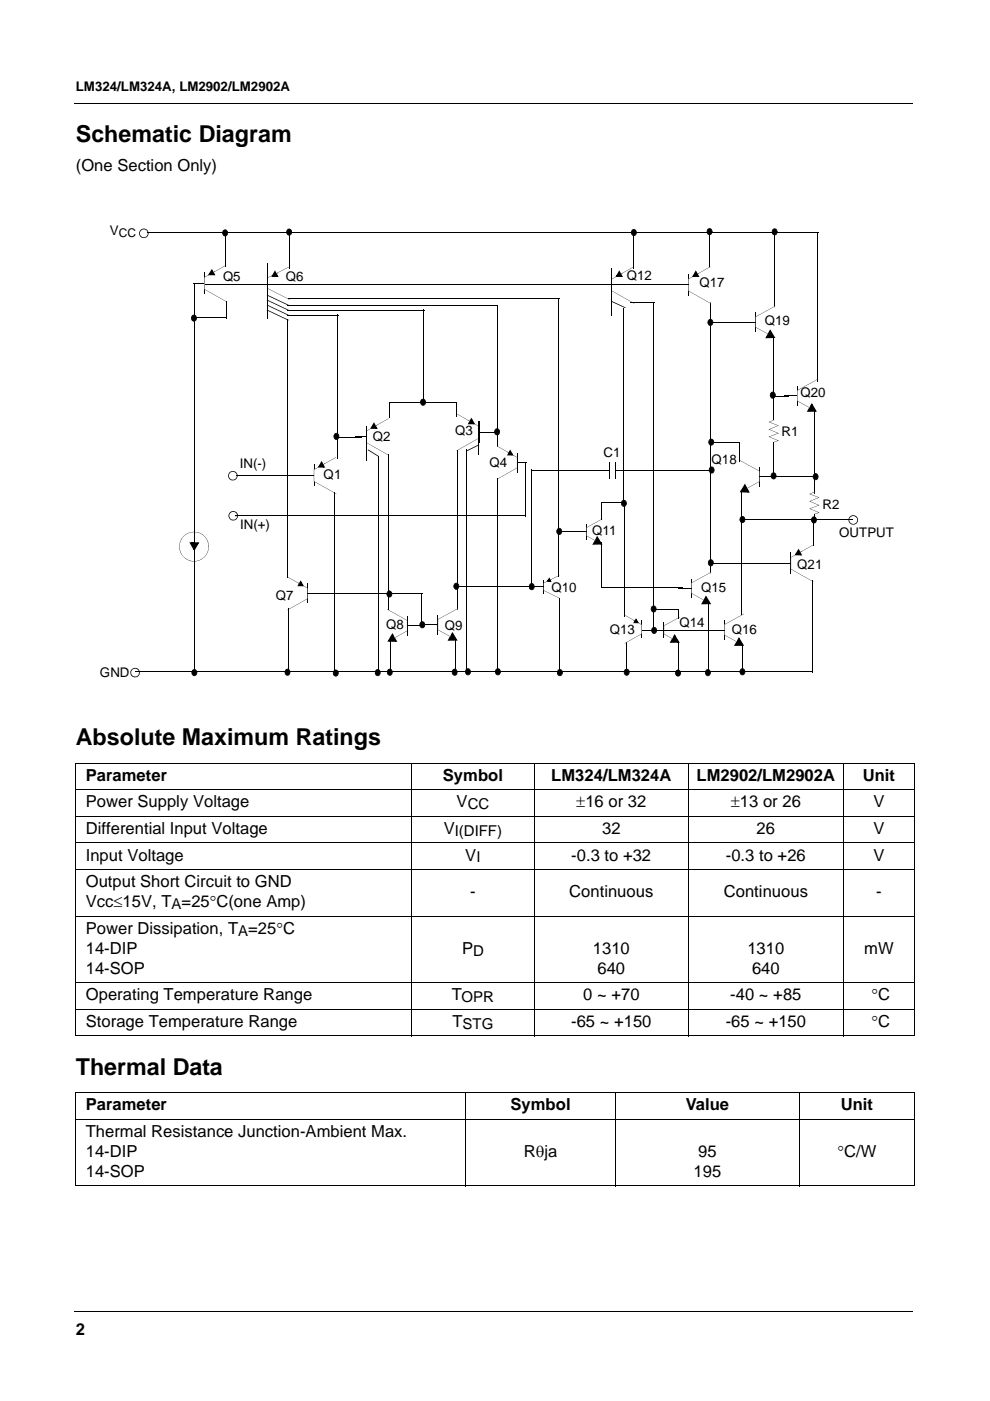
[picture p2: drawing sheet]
<svg xmlns="http://www.w3.org/2000/svg" width="210mm" height="297mm" viewBox="0 0 210 297" stroke-linecap="round" stroke-linejoin="round" font-family="sans-serif">
<path d="M193.5 21.8l.1 .1zM193.5 278l.1 .1z" fill="#000"/>
<path d="M15.6 21.8h177.9M15.6 278h177.9" fill="none" stroke="#000" stroke-width=".21"/>
<path d="M3.4 55.4h8.8v177.8h-8.8z" fill="#fff"/>
<g fill="none" stroke="#000" stroke-width=".21">
<path d="M129.7 58.1v4.6M16 161.8h178.1M16 167.4h178.1M16 173.1h178.1M16 178.7h178.1M16.1 161.9v57.7M87.4 161.7v58M113.3 161.7v58M146.1 161.7v58M178.8 161.7v58M194.1 161.9v57.7M16 184.4h178.1"/>
<path d="M16 194.2h178.1M16 208.4h178.1M16 214h178.1M16 219.6h178.1M16 231.6h178.1M16 237.3h178.1M16.1 231.7v19.6M98.8 231.5v20M130.6 231.5v20M169.5 231.5v20M194 231.7v19.6M16 251.4h178.1"/>
</g>
<path d="M129.7 59.2l4.7-2.6 .1 7.7-4.8-2.7z" fill="#fff"/>
<path d="M131.2 57.8l.3-.2 .2 .4-.3 .2zM131.3 57.3l.2 .5-.5 .8-.3-.2h1.1v.3l-.4-.5 .3-.2 .4 .7h-1.5zM131.8 58l.2-.1zM134.3 49.6l.2 .1zM129.7 59.2l4.7-2.7zM129.8 61.6l4.7 2.8zM157.8 103l.4-.2 .3 .7-.3 .2zM158 102.5l.2 .5-.8 1.3-.3-.2h1.6v.3l-.5-.7 .3-.2 .5 .9h-2.1z" fill="#000"/>
<path d="M129.7 59.2v2.5M134.4 49.7v7.2M127.4 60.4h2.3M161.1 99v4" fill="none" stroke="#000" stroke-width=".21"/>
<path d="M131.4 57.7l.4 .8h-.9zM158 102.9l.7 1.3h-1.5z" fill="#000"/>
<path d="M156.9 97.6l4.2 2.3v2.2l-2.6 1.4z" fill="#fff"/>
<path d="M156.9 97.6l4.2 2.3zM158.5 103.5l2.6-1.4zM163.1 101l.8 .1z" fill="#000"/>
<path d="M161.1 99.9v2.2M161.1 101h2" fill="none" stroke="#000" stroke-width=".21"/>
<circle cx="41.1" cy="115.9" r="3.1" fill="#fff"/>
<path d="M38.9 113.7a3.1 3.1 0 0 1 3.4-.7 3.1 3.1 0 0 1 1.9 2.9v-.6a3.1 3.1 0 0 0-1.3-2 3.1 3.1 0 0 0-2.4-.4l-1.1 .4-.4 .4-.4 .5-.5 1.1a3.2 3.2 0 0 0 .5 2.3 3.3 3.3 0 0 0 2 1.3h-.1a2.97 2.97 0 0 0 2.4-.5l.8-.8 .5-1.1v-.6a3.1 3.1 0 0 1-4.3 2.9 3.1 3.1 0 0 1-1-5.1z" fill="#000"/>
<path d="M163.1 89.5l2 .7-2 .8 2 .8-2 .8 2 .8-1.1 .4v-4.7z" fill-rule="evenodd" fill="#fff"/>
<path d="M163.1 89.5l.9-.4zM164 93.7l.1 .9zM163 91.1l2.1-.9-2 .8 2.1 .9-2.1 .7 2.1 .8-1.1 .4 1-.4-2.1-.8 2.1-.8zM164 88.2l.1 .9zM163 89.5l2.1 .8z" fill="#000"/>
<path d="M31.2 49.3h142.5M66.6 98.5v4.6M125.8 99.7h3.5M129.4 97.9v3.6M130.5 97.9v3.6M130.6 99.7h3.5" fill="none" stroke="#000" stroke-width=".21"/>
<path d="M66.6 99.6l4.6-2.6 .1 7.7-4.7-2.7z" fill="#fff"/>
<path d="M68.1 98.2l.3-.2 .2 .4-.3 .2zM68.6 98.4l.3-.1zM68.2 97.7l.2 .5-.5 .8-.3-.2h1.1v.3l-.4-.5 .3-.2 .4 .7h-1.6zM66.6 99.6l4.6-2.7zM66.6 102l4.7 2.8z" fill="#000"/>
<path d="M66.6 99.6v2.5M64.3 100.8h2.3M65.2 123.7v4.2" fill="none" stroke="#000" stroke-width=".21"/>
<path d="M68.2 98.1l.5 .9-1-.1z" fill="#000"/>
<path d="M61 122.3l4.2 2.4v2.2l-4.2 2.4z" fill="#fff"/>
<path d="M61 122.3l4.3 2.4zM63.4 123.7l.3 .1-.2 .4-.3-.2zM63.8 123.1l.7 1.2h-1.4l.3-.4h.8v.4l-.6-.8 .3-.2-.2 .5-.3-.1zM63.2 123.5l.2 .2zM61 129.3l4.2-2.4z" fill="#000"/>
<path d="M43.3 57.7v4.7M65.2 125.8h2.1M65.2 124.7v2.3" fill="none" stroke="#000" stroke-width=".21"/>
<path d="M63.8 123.4l.4 .7h-.8z" fill="#000"/>
<path d="M43.3 58.8l4.7-2.6v7.8l-4.7-2.7z" fill="#fff"/>
<path d="M44.8 57.4l.3-.1 .2 .4-.3 .2zM45.3 57.7l.3-.1zM44.9 57l.2 .4-.5 .9-.3-.2 1.1-.1v.4l-.4-.5 .3-.2 .4 .7-1.6-.1zM43.3 58.8l4.7-2.6zM43.3 61.3l4.7 2.7z" fill="#000"/>
<path d="M43.3 58.8v2.5M47.9 49.3v7.3M56.7 58.1v4.6M41 60.1h2.3" fill="none" stroke="#000" stroke-width=".21"/>
<path d="M44.9 57.4l.5 .8h-1z" fill="#000"/>
<path d="M56.7 58.9l4.7-2.3v6.9l-4.7-2.4z" fill="#fff"/>
<path d="M58.2 57.8l.3-.2 .2 .4-.3 .2zM58.3 57.3l.2 .5-.5 .8-.3-.2h1.1v.3l-.4-.5 .3-.2 .4 .7h-1.6zM58.7 58l.3-.1zM56.7 58.9l4.7-2.4zM56.7 61.1l4.7 2.5zM126.2 114.6l.3 .1-.4 .7-.3-.2zM126.6 113.6l1.2 1.8-2.2 .1 .3-.4h1.5l.1 .3-1-1.3 .3-.2-.3 .8-.3-.1z" fill="#000"/>
<path d="M56.7 58.9v2.3M61.3 49.6v7.3M150.6 49.6v7.6M164.3 49.6v15.7M173.4 49.3v31.6M43.6 60.3h102M54.4 60.4h2.3M150.7 68.3h8.1M150.8 64.1v57.5M124.4 111.1v3.3" fill="none" stroke="#000" stroke-width=".21"/>
<path d="M58.3 57.7l.5 .8h-1zM126.7 114l.7 1.3h-1.5z" fill="#000"/>
<path d="M124.4 111.8l3.3-1.8-1.6 4.6-1.7-1z" fill="#fff"/>
<path d="M171.6 86.4l.4 .2-.4 .6-.3-.2zM172.2 85.4l1.1 1.9h-2.2l.3-.3 1.5-.1v.4l-.9-1.4 .3-.2-.3 .9-.4-.2zM122.1 112.7l.7 .1zM122.8 112.7l1.6 .1zM124.4 111.8l.1 1.8zM124.4 111.8l3.3-1.8zM124.4 113.6l1.7 1z" fill="#000"/>
<path d="M169.1 81.9v4.1" fill="none" stroke="#000" stroke-width=".21"/>
<path d="M172.2 85.8l.7 1.3h-1.5z" fill="#000"/>
<path d="M169.1 82.8l4.1-2.3-1.6 5.9-2.5-1.4z" fill="#fff"/>
<path d="M162.8 70.8l.4 .1-.4 .7-.3-.2zM163.3 69.8l1.2 1.9h-2.2l.3-.3 1.5-.1v.4l-.9-1.4 .3-.2-.3 .8-.4-.1zM166.2 83.9l.9 .1zM169.1 82.8l4.1-2.3zM169.1 85l2.5 1.4z" fill="#000"/>
<path d="M160.3 66.3v4M167 83.9h2.1M169.1 82.8v2.2" fill="none" stroke="#000" stroke-width=".21"/>
<path d="M163.3 70.2l.8 1.3h-1.5z" fill="#000"/>
<path d="M160.3 67.2l4.1-2.3-1.6 5.9-2.5-1.4z" fill="#fff"/>
<path d="M157.4 68.3h.8zM160.3 67.1l4.1-2.2zM160.2 69.4l2.6 1.4zM164 71.2l.2 .1zM167.3 83.9v.2zM172.7 87.1l.2 .1z" fill="#000"/>
<path d="M158.2 68.3h2.1M160.3 67.1v2.3M164.1 71.3v17.3M164 84h3.3M172.8 87.2v17.5" fill="none" stroke="#000" stroke-width=".21"/>
<path d="M171.7 104.7l2 .8-2 .8 2 .8-2 .7 2 .9-1 .3v-4.7z" fill-rule="evenodd" fill="#fff"/>
<g fill="#000">
<path d="M56.6 62.5v.2zM56.7 62.5l4.5 2.1-.1 .2-4.5-2.1zM56.6 63.5v.2zM56.7 63.6l4.5 2.1-.1 .1-4.5-2.1zM56.6 64.6v.2zM56.7 64.6l4.5 2.1-.1 .2-4.5-2.1zM56.6 65.7v.1zM56.7 65.7l4.5 2.1-.1 .1-4.5-2.1zM61.2 64.6v.2zM61.2 65.7v.1zM61.2 66.7v.2zM61.2 67.8v.2z"/>
<path d="M171.7 104.7l1-.4zM172.6 109l.1 .8zM171.7 106.3l2.1-.8-2.1 .8 2.1 .8-2.1 .7 2.1 .9-1.1 .4 1-.5-2-.8 2-.7zM172.7 103.5v.8zM171.6 104.8l2.1 .7zM83.1 134.7l.3-.2 .4 .7-.4 .1zM83.2 134.2l.2 .5-.8 1.3-.3-.2 1.7-.1v.4l-.6-.8 .4-.1 .5 .9-2.1-.1z"/>
</g>
<path d="M56.7 55.9v11.8M129.7 56.7v10.2M41.2 60.1v82.5M41.3 67.4h6.7M48 63.8v3.7M60.9 64.8h44.5M60.9 65.8h29.2M60.9 66.9h10.9M60.9 67.5v54.9M61.1 63.3h57.6M86.3 130.6v4.1" fill="none" stroke="#000" stroke-width=".21"/>
<path d="M83.2 134.6l.8 1.3h-1.5z" fill="#000"/>
<path d="M82.2 129.2l4.1 2.3v2.3l-2.5 1.4z" fill="#fff"/>
<path d="M83.8 135.1l2.6-1.3zM82.2 129.2l4.1 2.4zM88.3 132.7h.9z" fill="#000"/>
<path d="M71.6 66.7v30.6M89.7 65.7v19.7M101.6 89.3v4.6M86.3 132.7h2.1M86.3 131.5v2.3" fill="none" stroke="#000" stroke-width=".21"/>
<path d="M96.9 87.8l4.7 2.6v2.5l-4.7 2.6z" fill="#fff"/>
<path d="M97 87.8l4.6 2.6zM99.6 89.3l.3 .1-.2 .5-.3-.2zM99.4 89.1l.2 .2zM100 88.6l.8 1.4h-1.6l.3-.4h1v.4l-.7-1 .3-.2-.2 .6-.3-.1zM96.9 95.5l4.7-2.7z" fill="#000"/>
<path d="M77.7 90.3v4.6M101.6 91.6h2.3M101.6 90.4v2.5" fill="none" stroke="#000" stroke-width=".21"/>
<path d="M100 88.9l.5 .9h-1z" fill="#000"/>
<path d="M77.7 91.4l4.7-2.6v7.7l-4.7-2.7z" fill="#fff"/>
<path d="M77.7 93.8l4.7 2.8zM79.2 90l.3-.2 .2 .4-.3 .2zM79.3 89.5l.2 .5-.5 .8-.3-.2h1.1v.3l-.4-.5 .3-.2 .4 .7h-1.6zM79.7 90.2l.3-.1zM77.7 91.4l4.7-2.7z" fill="#000"/>
<path d="M75.4 92.6h2.3M77.7 91.4v2.5M167.8 117.1v4.6" fill="none" stroke="#000" stroke-width=".21"/>
<path d="M79.3 89.9l.5 .8h-1z" fill="#000"/>
<path d="M167.7 118.2l4.7-2.6 .1 7.7-4.8-2.7z" fill="#fff"/>
<path d="M163.9 94.5l.2 .1zM157.3 104l.2 .1zM164 100.8l.1 .2zM169.2 116.8l.3-.2 .3 .5-.4 .1zM169.4 116.3l.1 .5-.5 .8-.3-.2h1.2l-.1 .4-.4-.6 .4-.1 .4 .7-1.6-.1zM169.8 117l.2-.1zM167.7 118.2l4.7-2.7zM149.2 127.2l.3 .2-.3 .6-.3-.2zM149.7 126.3l1.2 1.8h-2.2l.3-.3 1.5-.1v.4l-.9-1.4 .3-.2-.4 .9-.3-.2zM167.8 120.6l4.7 2.8zM172.2 122.9l.2 .1z" fill="#000"/>
<g fill="none" stroke="#000" stroke-width=".21">
<path d="M82.6 85.2h14.4M82.6 85.2v3.3M96.9 85.2v3M150.8 93.8h6.1M156.9 93.7v4.1M164 94.6v6.7M50.1 100.9h15M71 104.4v38.2M157.4 104.1v26.3M164.1 100.9h8.8M165.4 119.4h2.4M167.8 118.2v2.5"/>
<path d="M172.5 109.8v5.9M146.7 122.7v4M172.3 123v19.6"/>
</g>
<path d="M169.4 116.7l.5 .9-1-.1zM149.7 126.6l.8 1.3h-1.5z" fill="#000"/>
<path d="M146.6 123.6l4.2-2.3-1.6 5.9-2.6-1.4z" fill="#fff"/>
<path d="M143.8 124.7l.9 .1zM146.6 123.6l4.2-2.3zM146.6 125.8l2.6 1.4zM156.2 136l.3 .2-.4 .6-.3-.1zM156.7 135.1l1.1 1.8h-2.1l.3-.3h1.5v.3l-.9-1.3 .3-.2-.4 .8-.3-.2z" fill="#000"/>
<path d="M144.6 124.7h2.1M146.7 123.6v2.2M153.6 131.6v4" fill="none" stroke="#000" stroke-width=".21"/>
<path d="M156.7 135.4l.8 1.3-1.5 .1z" fill="#000"/>
<path d="M153.6 132.4l4.2-2.3-1.6 5.9-2.6-1.4z" fill="#fff"/>
<path d="M150.8 133.5l.8 .1zM153.6 132.4l4.2-2.3zM153.6 134.6l2.6 1.5z" fill="#000"/>
<path d="M105.4 64.6v30.1M109.7 96v4.2M150.8 119.4h15.2M157.4 110.2h23.4M150.3 127.6v15M151.6 133.6h2M153.6 132.4v2.2" fill="none" stroke="#000" stroke-width=".21"/>
<path d="M105.5 94.6l4.2 2.4v2.2l-4.3 2.4z" fill="#fff"/>
<path d="M78.1 95.3l-.1 .2zM78.1 95.3l2.1 1.3v.2l-2.2-1.3zM80.2 96.6v.2zM98.8 95.6l.2 .1zM101.5 94.3l.2 .1zM98.9 95.6l2.6-1.3 .1 .1-2.6 1.3zM105.5 94.6l4.2 2.4zM107.9 95.9l.3 .2-.2 .4-.3-.2zM107.7 95.8l.1 .2zM108.2 95.3l.7 1.3h-1.4l.3-.4h.8v.4l-.5-.8 .3-.2-.2 .5-.3-.2zM105.4 101.6l4.3-2.4z" fill="#000"/>
<path d="M77.7 91.2v6.5M80.2 96.7v45.9M82.4 96.4v32.9M97 95.4v33.9M99 95.3v47.3M101.5 89.3v7.1M109.6 98.1h2.2M109.7 97v2.2M115.3 122.9v3" fill="none" stroke="#000" stroke-width=".21"/>
<path d="M108.2 95.7l.4 .7h-.8z" fill="#000"/>
<path d="M115.3 123.6l3.3-1.6 .1 4.9-3.4-1.7z" fill="#fff"/>
<path d="M95.4 134.9l.4 .2-.4 .6-.3-.1zM95.9 134l1.2 1.8h-2.2l.3-.3h1.5v.3l-.9-1.3 .3-.2-.3 .8-.4-.2zM113.7 124.4h1.6zM115.3 125.2l3.4 1.7zM115.3 123.6v1.6zM116.3 122.8l.3-.1 .2 .2-.4 .2zM116.5 122.4l.1 .5-.2 .4-.3-.2 .6-.1v.4l-.3-.3 .4-.2 .2 .5-1.1-.1zM116.8 122.9h.1zM115.3 123.6l3.3-1.6z" fill="#000"/>
<path d="M95.9 134.3l.8 1.3-1.5 .1zM116.5 122.8l.2 .4h-.5z" fill="#000"/>
<path d="M92.9 130.5v4" fill="none" stroke="#000" stroke-width=".21"/>
<path d="M92.9 131.3l4.1-2.3-1.6 5.9-2.5-1.4z" fill="#fff"/>
<path d="M129.7 63.8v.2zM129.7 63.8l2.9 1.4v.1l-2.9-1.3zM132.6 65.2v.1zM50 109.3v.2zM90 132.4l.9 .1zM92.9 131.3l4.1-2.3zM92.9 133.5l2.5 1.5zM142.6 135.4l.3 .1-.4 .7-.3-.2zM143.1 134.4l1.1 1.9h-2.2l.3-.4h1.5v.4l-.9-1.4 .3-.2-.3 .8-.3-.1z" fill="#000"/>
<g fill="none" stroke="#000" stroke-width=".21">
<path d="M118.5 63.3v58.9M132.3 65.3v41.8M133.8 64.2h5.1M71.4 92.7h5.5M102.3 91.6h3.3M111.4 97.9v11.6M112.7 99.8h14M112.8 99.6v24.8M133.7 99.8h17.4M50 109.4h61.4M90.8 132.5h2.1M92.9 131.3v2.2"/>
<path d="M118.6 126.9v15.7M140.8 132v3.2"/>
</g>
<path d="M143.1 134.8l.7 1.3h-1.5z" fill="#000"/>
<path d="M140.8 132.7l3.3-1.9-1.6 4.6-1.7-1z" fill="#fff"/>
<g fill="#000">
<path d="M29.8 48.8a1 1 0 0 1 1.1-.3 1 1 0 0 1 .6 1h-.2l-.2-.6-.6-.3-.6 .3-.2 .6 .2 .6 .5 .2 .6-.1 .3-.7h.2a1.01 1.01 0 0 1-1.4 .9 1.01 1.01 0 0 1-.3-1.6zM31.3 49.5h.2zM47.4 48.8l.1-.1a.64 .64 0 0 1 .9 .7h-.2l-.3-.6-.4 .1-.2 .4 .1 .4 .3 .3 .3-.1 .2-.5h.2a.65 .65 0 0 1-.8 .7 .65 .65 0 0 1-.5-.9zM48.2 49.4h.2zM60.9 48.7l.1-.1a.6 .6 0 0 1 .7-.1 .6 .6 0 0 1 .2 .7h-.1l-.2-.4-.3-.2-.3 .2-.1 .4 .2 .5 .3 .1 .3-.2 .1-.4h.1a.65 .65 0 0 1-.9 .6 .65 .65 0 0 1-.1-1.1zM61.8 49.2h.1zM134.1 48.7a.66 .66 0 0 1 1 .6h-.2l-.1-.3-.3-.3-.5 .4 .1 .5 .3 .3 .3-.1 .2-.5h.2a.64 .64 0 0 1-.8 .7 .64 .64 0 0 1-.4-1zM134.9 49.3h.2zM150.1 48.6a.61 .61 0 0 1 .7-.2 .61 .61 0 0 1 .3 .7h-.2l-.1-.4-.3-.2-.3 .2-.1 .4 .1 .4 .4 .2 .3-.2v-.4h.2a.62 .62 0 0 1-.3 .7 .62 .62 0 0 1-.7-.2l-.2-.5zM150.9 49.1h.2zM163.9 48.6l.3-.1a.59 .59 0 0 1 .7 .6h-.2l-.1-.4-.3-.1-.4 .3v.3l.1 .4 .4 .1 .3-.2v-.4h.2a.65 .65 0 0 1-.9 .7 .65 .65 0 0 1-.1-1.2zM164.7 49.1h.2z"/>
<path d="M40.8 66.8l.3-.1 .4 .1 .2 .5v.1h-.1l-.2-.4h-.5l-.2 .5 .3 .5h.3l.3-.6h.1a.6 .6 0 0 1-.3 .8 .6 .6 0 0 1-.8-.4 .87 .87 0 0 1 .2-1zM41.6 67.4h.1zM138.5 64.1l.1 .1zM150.2 67.8a.6 .6 0 0 1 .7-.1 .6 .6 0 0 1 .4 .6h-.2l-.2-.4-.3-.1-.4 .6 .2 .4 .3 .1 .3-.2 .1-.4h.2a.65 .65 0 0 1-.9 .6 .65 .65 0 0 1-.2-1.1zM151.1 68.3h.2zM70.9 92l.1-.1a.6 .6 0 0 1 .7 0 .6 .6 0 0 1 .3 .6h-.2l-.1-.3-.2-.3-.4 .1-.2 .4 .1 .5 .3 .2h.2l.3-.6h.2a.65 .65 0 0 1-.9 .7 .65 .65 0 0 1-.3-1.1zM71.8 92.5h.2zM89.3 84.8a.61 .61 0 0 1 .7-.2 .61 .61 0 0 1 .3 .7h-.1l-.2-.5-.4-.1-.3 .3v.3l.1 .4 .3 .2 .4-.3 .1-.3h.1a.66 .66 0 0 1-.9 .6 .66 .66 0 0 1-.1-1.1zM90.2 85.3h.1zM105 91a.61 .61 0 0 1 .7-.1 .61 .61 0 0 1 .3 .6l-.1 .1-.2-.5-.2-.1h-.3l-.2 .4 .1 .5 .3 .2h.2l.3-.6 .1 .1a.67 .67 0 0 1-.9 .5 .67 .67 0 0 1-.1-1.1zM105.9 91.5l.1 .1zM150.5 93.1l.4-.1 .5 .3 .1 .4-.2 .1-.1-.4-.2-.2-.4 .1-.2 .3 .1 .5 .3 .2 .4-.2 .1-.4 .2 .1-.4 .6a.73 .73 0 0 1-.8-.4 .73 .73 0 0 1 .2-.9z"/>
<path d="M151.3 93.7l.2 .1zM150.5 99.1l.1-.1a.6 .6 0 0 1 .7 0 .6 .6 0 0 1 .3 .7h-.2l-.1-.4-.3-.2-.3 .1-.2 .3 .1 .5 .3 .2h.2l.3-.5h.2a.65 .65 0 0 1-.9 .6 .65 .65 0 0 1-.3-1zM151.4 99.7h.2zM163.5 83.3a.61 .61 0 0 1 .7-.2 .61 .61 0 0 1 .3 .7h-.2l-.2-.5-.3-.1-.4 .6 .2 .5 .4 .1 .3-.4v-.2h.2a.66 .66 0 0 1-.9 .6 .66 .66 0 0 1-.1-1.1zM164.3 83.8h.2zM40.5 115h.7v.3h-.7zM41.2 113.1l.1 1.9zM40.2 115l.4 .1 .8 1.3-.4 .1 .8-1.4 .3 .2h-.9v-.3h1.1l-1.1 1.8zM48.7 100.2a1.02 1.02 0 0 1 1.1-.3 1.02 1.02 0 0 1 .6 1h-.2l-.2-.6-.6-.3-.6 .3-.3 .6 .3 .6 .4 .2 .8-.2 .2-.6h.2a1.01 1.01 0 0 1-1.4 .9 1.01 1.01 0 0 1-.3-1.6zM50.2 100.9h.2zM48.7 108.7a1.01 1.01 0 0 1 1.1-.3 1.01 1.01 0 0 1 .7 .9l-.2 .1-.2-.6-.4-.3h-.4l-.5 .4-.2 .5 .3 .6 .6 .2 .4-.1 .4-.8 .2 .1a1.01 1.01 0 0 1-1.4 .9 1.01 1.01 0 0 1-.4-1.6zM50.3 109.3l.2 .1z"/>
<path d="M105.4 101.4l.2 .1zM118.2 112.2a.52 .52 0 0 1 .8-.1l.2 .6h-.1l-.1-.4-.4-.2-.4 .3v.4l.4 .4h.3l.2-.5h.1v.2a.6 .6 0 0 1-.6 .5 .6 .6 0 0 1-.6-.6zM119.1 112.7h.1zM122.8 112.6l.1 .2zM132 106.1l.3-.1 .4 .1 .2 .6h-.1l-.2-.5h-.5l-.2 .6 .3 .5 .4-.1 .2-.5h.1a.62 .62 0 0 1-.5 .8 .62 .62 0 0 1-.7-.6v-.3zM132.8 106.7h.1zM150.3 118.8a.61 .61 0 0 1 .8-.2 .61 .61 0 0 1 .3 .7h-.2l-.1-.4-.3-.2-.2 .1-.3 .4 .1 .5 .3 .2 .3-.1 .2-.5h.2a.61 .61 0 0 1-.5 .8 .61 .61 0 0 1-.7-.5v-.4zM151.2 119.3h.2zM157 109.7a.6 .6 0 0 1 .7-.2 .6 .6 0 0 1 .4 .7h-.2l-.2-.5-.3-.1-.4 .6 .2 .4 .3 .1 .3-.2 .1-.3h.2a.65 .65 0 0 1-.9 .6 .65 .65 0 0 1-.2-1.1zM157.9 110.2h.2zM163.7 100.3l.4-.2a.68 .68 0 0 1 .6 .8h-.2v-.3l-.4-.3-.2 .1-.3 .4 .1 .4 .3 .3 .3-.1 .2-.5h.2a.62 .62 0 0 1-.5 .7 .62 .62 0 0 1-.7-.5v-.4zM164.5 100.9h.2z"/>
<path d="M172.2 109.7l.1-.1a.6 .6 0 0 1 .7 0 .6 .6 0 0 1 .2 .6l-.1 .1-.1-.4-.3-.2h-.3l-.2 .4 .1 .5 .3 .2h.2l.3-.6 .1 .1a.65 .65 0 0 1-.8 .6 .65 .65 0 0 1-.3-1.1zM173.1 110.2l.1 .1zM172.7 100.4a.63 .63 0 0 1 .6 .1 .63 .63 0 0 1 .3 .6h-.2v-.4l-.4-.2-.4 .4v.5l.3 .2h.4l.1-.5h.2a.64 .64 0 0 1-.8 .7 .64 .64 0 0 1-.4-1zM173.4 101.1h.2zM180.2 109.6a1.01 1.01 0 0 1 1.1-.3 1.01 1.01 0 0 1 .7 .9l-.2 .1-.2-.7-.6-.2-.6 .2-.3 .7 .2 .4 .5 .4 .8-.3 .2-.6 .2 .1a1.01 1.01 0 0 1-1.4 .9 1.01 1.01 0 0 1-.4-1.6zM181.8 110.2l.2 .1zM82.3 125.3a.66 .66 0 0 1 .9 .6l-.2 .1v-.4l-.4-.3-.5 .5 .1 .5 .4 .2 .2-.1 .2-.5 .2 .1a.64 .64 0 0 1-.8 .7 .64 .64 0 0 1-.4-1zM83 125.9l.2 .1zM89.1 131.9a.62 .62 0 0 1 .8-.1 .62 .62 0 0 1 .3 .7h-.2l-.3-.6-.4 .1-.2 .3 .1 .4 .3 .4 .4-.2 .1-.4h.2a.66 .66 0 0 1-1 .6 .66 .66 0 0 1-.1-1.1zM90 132.5h.2zM96.5 123.6a.62 .62 0 0 1 .9 .7h-.2l-.2-.5-.3-.1-.4 .6 .2 .4 .4 .2 .3-.4v-.2h.2a.65 .65 0 0 1-.9 .6 .65 .65 0 0 1-.2-1zM97.2 124.3h.2z"/>
<path d="M112.3 123.8a.61 .61 0 0 1 .8-.1 .61 .61 0 0 1 .3 .7h-.2l-.2-.5-.3-.1-.4 .6 .2 .4 .4 .2 .3-.3v-.3h.2a.66 .66 0 0 1-1 .6 .66 .66 0 0 1-.1-1.1zM113.2 124.4h.2zM132.7 135.8h.2zM138.5 133.5l.7 .1zM139.2 133.5l1.6 .1zM138.3 133.1l.6-.2 .4 .5 .1 .2-.2 .1-.2-.5-.3-.1-.3 .1-.1 .6 .3 .4h.4l.2-.6 .2 .1a.63 .63 0 0 1-.9 .6 .81 .81 0 0 1-.2-1.2zM139.2 133.6l.2 .1zM140.8 132.7l.1 1.7zM140.8 132.6l3.3-1.8zM140.8 134.4l1.7 1zM143.7 136l.2 .1zM157.4 136.6l.1 .1z"/>
<path d="M27.9 141.9l.2-.1a.99 .99 0 0 1 1-.1 .99 .99 0 0 1 .6 .9h-.2l-.2-.6-.8-.2-.6 .4-.1 .4 .4 .7 .5 .1 .6-.2 .2-.6h.2a1.01 1.01 0 0 1-1.4 .9 1.01 1.01 0 0 1-.4-1.6zM29.5 142.6h.2zM40.9 141.9h.6l.3 .7h-.1l-.3-.6-.4 .1-.2 .5 .2 .5 .4 .1 .3-.6h.1a.63 .63 0 0 1-.6 .8 .63 .63 0 0 1-.6-.8zM41.7 142.6h.1zM60.6 141.9l.3-.1a.68 .68 0 0 1 .7 .7h-.2l-.3-.6-.4 .1-.2 .4 .1 .5 .3 .2 .3-.1 .2-.5h.2a.65 .65 0 0 1-.8 .7 .65 .65 0 0 1-.4-1zM61.4 142.5h.2zM70.8 142.1a.6 .6 0 0 1 .7-.1 .6 .6 0 0 1 .3 .7h-.2l-.1-.4-.3-.2-.3 .2-.1 .4 .1 .4 .4 .2 .3-.3v-.3h.2a.66 .66 0 0 1-.8 .7 .66 .66 0 0 1-.3-1zM71.6 142.7h.2zM79.7 142.1a.61 .61 0 0 1 .7-.2 .61 .61 0 0 1 .3 .7h-.1l-.2-.4-.3-.2-.2 .1-.2 .4v.4l.2 .3h.4l.3-.6h.1l-.1 .4a.54 .54 0 0 1-.8 .2l-.3-.5zM80.6 142.6h.1zM82.3 141.9l.1-.1a.63 .63 0 0 1 .9 .7h-.2v-.3l-.3-.3-.4 .1-.2 .4 .1 .5 .3 .2h.3l.2-.6h.2a.67 .67 0 0 1-.9 .7 .67 .67 0 0 1-.2-1.1zM83.1 142.5h.2z"/>
<path d="M96.1 141.9a.6 .6 0 0 1 .7 0 .6 .6 0 0 1 .2 .6h-.1l-.1-.3-.3-.3-.3 .1-.2 .4 .1 .5 .3 .2h.2l.3-.6h.1a.67 .67 0 0 1-.9 .6 .67 .67 0 0 1-.1-1.1zM96.9 142.5h.1zM98.8 141.9l.1-.1a.61 .61 0 0 1 .7 0 .61 .61 0 0 1 .3 .6h-.2l-.2-.5h-.4l-.2 .2-.1 .4 .1 .3 .4 .2 .3-.2 .1-.4h.2a.66 .66 0 0 1-1 .6 .66 .66 0 0 1-.1-1.1zM99.7 142.4h.2zM105.1 142l.1-.1a.59 .59 0 0 1 .7-.1 .59 .59 0 0 1 .3 .6h-.2l-.1-.5h-.4l-.3 .2v.4l.2 .4 .3 .1 .3-.2v-.4h.2a.65 .65 0 0 1-.8 .7 .65 .65 0 0 1-.3-1.1zM106 142.4h.2zM118.3 142.1a.6 .6 0 0 1 .7-.2 .6 .6 0 0 1 .4 .7h-.2l-.2-.5-.3-.1-.3 .2-.1 .4 .1 .4 .4 .2 .3-.3 .1-.3h.2a.64 .64 0 0 1-.9 .6 .64 .64 0 0 1-.3-.9zM119.2 142.6h.2zM132.5 142a.62 .62 0 0 1 .7-.1 .62 .62 0 0 1 .3 .6h-.1l-.4-.6-.3 .1-.2 .4v.4l.3 .3 .4-.2 .2-.4h.1a.66 .66 0 0 1-.9 .6 .66 .66 0 0 1-.1-1.1zM133.4 142.5h.1zM143.4 142.1a.6 .6 0 0 1 .7-.1 .6 .6 0 0 1 .3 .7h-.1l-.2-.4-.3-.2-.3 .2-.1 .4 .1 .4 .4 .2 .3-.3 .1-.3h.1a.66 .66 0 0 1-.8 .7 .66 .66 0 0 1-.3-1zM144.3 142.7h.1z"/>
<path d="M149.9 141.9h.5l.3 .7h-.1l-.3-.6-.3 .1-.3 .5 .2 .5 .4 .1 .3-.6h.1a.63 .63 0 0 1-.6 .8 .63 .63 0 0 1-.6-.8zM150.6 142.6h.1zM157 141.9a.6 .6 0 0 1 .7-.1 .6 .6 0 0 1 .4 .6h-.2l-.2-.5h-.3l-.4 .6 .2 .4 .3 .1 .3-.2 .1-.4h.2a.64 .64 0 0 1-.8 .8 .64 .64 0 0 1-.4-1zM157.9 142.4h.2zM172.3 142.4l.1 .2z"/>
</g>
<path d="M146 58.1v4.6M138.6 64.2v69.5M105.5 101.5v41.1M118.7 112.7h4.1M127.5 106.5h4.9M127.6 106.5v3.8M132.8 135.8v6.8M143.8 136.1v6.5M157.5 136.7v5.9M28.8 142.5h143.5" fill="none" stroke="#000" stroke-width=".21"/>
<g fill="#000">
<path d="M40.5 115.1h1.5l-.8 1.4z"/>
<path d="M47.3 49l.3-.3h.3l.3 .3 .1 .4-.1 .4-.3 .2h-.3l-.3-.2-.1-.4z" fill-rule="evenodd"/>
<path d="M61.1 48.6h.5a.74 .74 0 0 1-.1 1.2l-.6-.2-.1-.4z" fill-rule="evenodd"/>
<path d="M134 48.9l.3-.2h.3l.3 .2 .1 .4-.1 .4-.3 .2h-.3l-.3-.2-.1-.4z" fill-rule="evenodd"/>
<path d="M150.1 48.7l.2-.2h.4a.74 .74 0 0 1 0 1.2h-.5l-.1-.2z" fill-rule="evenodd"/>
<path d="M163.9 48.7l.6-.2a.74 .74 0 0 1 .1 1.2h-.6l-.1-.2z" fill-rule="evenodd"/>
<path d="M40.7 67l.6-.2a.74 .74 0 0 1 .1 1.2h-.5l-.2-.2z" fill-rule="evenodd"/>
<path d="M150.3 67.9l.2-.2h.3l.3 .2 .1 .4-.1 .5-.3 .2-.5-.2-.2-.5z" fill-rule="evenodd"/>
<path d="M70.9 92.1l.3-.2h.3l.3 .2 .1 .4-.1 .4-.3 .3h-.3l-.3-.3-.1-.4z" fill-rule="evenodd"/>
<path d="M89.5 84.7h.5a.74 .74 0 0 1-.1 1.2h-.3a.73 .73 0 0 1-.1-1.2z" fill-rule="evenodd"/>
<path d="M105 91.1l.3-.2h.3a.73 .73 0 0 1 .1 1.2h-.5l-.2-.2z" fill-rule="evenodd"/>
<path d="M150.4 93.3l.6-.2 .3 .2 .1 .4-.1 .5-.3 .2-.6-.2-.1-.5z" fill-rule="evenodd"/>
<path d="M150.5 99.2l.3-.2h.3l.2 .2 .2 .5-.2 .4-.2 .2h-.3l-.3-.2-.1-.4z" fill-rule="evenodd"/>
<path d="M163.5 83.4l.3-.3h.3a.73 .73 0 0 1 0 1.3h-.3l-.3-.2-.1-.4z" fill-rule="evenodd"/>
<path d="M118.4 112.1h.5a.73 .73 0 0 1-.1 1.2h-.3a.74 .74 0 0 1-.1-1.2z" fill-rule="evenodd"/>
<path d="M131.9 106.3l.6-.2 .2 .2 .2 .4-.2 .4-.2 .2h-.3l-.3-.2-.1-.4z" fill-rule="evenodd"/>
<path d="M150.4 118.9l.2-.2 .6 .2 .1 .4-.1 .4-.3 .2-.3 .1-.2-.3-.2-.4z" fill-rule="evenodd"/>
<path d="M157.1 109.7l.2-.2h.3l.3 .2 .1 .5-.1 .4-.3 .2-.5-.2-.2-.4z" fill-rule="evenodd"/>
<path d="M163.7 100.5l.5-.2a.73 .73 0 0 1 .1 1.2h-.5l-.2-.3z" fill-rule="evenodd"/>
<path d="M172.2 109.8l.3-.2h.3l.2 .2 .2 .4-.2 .5-.2 .2h-.3l-.3-.2-.1-.5z" fill-rule="evenodd"/>
<path d="M172.6 100.6l.2-.2h.3l.3 .2 .1 .5-.1 .4-.3 .2-.5-.2-.1-.4z" fill-rule="evenodd"/>
<path d="M82.2 125.5l.2-.2h.3l.3 .2 .1 .4-.1 .5-.3 .2h-.3l-.2-.2-.1-.5z" fill-rule="evenodd"/>
<path d="M89.2 132l.2-.2 .6 .2 .1 .5-.1 .4-.3 .2h-.3l-.2-.2-.2-.4z" fill-rule="evenodd"/>
<path d="M96.4 123.9l.2-.2h.3a.74 .74 0 0 1 0 1.2l-.5-.2-.2-.4z" fill-rule="evenodd"/>
<path d="M112.4 124l.2-.3h.3a.74 .74 0 0 1 .1 1.3h-.5l-.2-.3z" fill-rule="evenodd"/>
<path d="M138.3 133.2l.6-.2 .3 .2 .1 .4-.2 .5-.2 .2h-.3l-.3-.2-.1-.5z" fill-rule="evenodd"/>
<path d="M40.8 142.2l.6-.2 .2 .2 .1 .4-.1 .4-.2 .2h-.3l-.3-.2-.1-.4z" fill-rule="evenodd"/>
<path d="M60.6 142.1l.2-.2 .6 .2 .1 .4-.1 .4-.3 .2-.3 .1-.2-.3-.1-.4z" fill-rule="evenodd"/>
<path d="M70.8 142.3l.6-.2a.73 .73 0 0 1 .1 1.2h-.5l-.2-.2z" fill-rule="evenodd"/>
<path d="M79.7 142.2l.3-.2h.3a.73 .73 0 0 1 .1 1.2h-.5l-.2-.2z" fill-rule="evenodd"/>
<path d="M82.3 142.1l.2-.2h.3l.3 .2 .1 .4-.1 .4-.3 .3-.5-.3-.2-.4z" fill-rule="evenodd"/>
<path d="M96 142.1l.3-.2h.3a.74 .74 0 0 1 .1 1.2h-.5l-.2-.2z" fill-rule="evenodd"/>
<path d="M99 141.8h.5a.74 .74 0 0 1-.1 1.3h-.3a.74 .74 0 0 1-.1-1.3z" fill-rule="evenodd"/>
<path d="M105.2 142l.3-.2 .5 .2 .1 .4-.1 .5-.2 .2h-.3l-.3-.2-.1-.5z" fill-rule="evenodd"/>
<path d="M118.3 142.2l.3-.2h.3a.74 .74 0 0 1 .1 1.2h-.5l-.2-.2z" fill-rule="evenodd"/>
<path d="M132.5 142.1l.3-.2 .5 .2 .2 .4-.2 .4-.2 .2h-.3l-.3-.2-.1-.4z" fill-rule="evenodd"/>
<path d="M143.4 142.3l.6-.2a.73 .73 0 0 1 .1 1.2h-.5l-.2-.2z" fill-rule="evenodd"/>
<path d="M149.7 142.2l.6-.2 .2 .2 .2 .4-.2 .4-.2 .2h-.3l-.3-.2-.1-.4z" fill-rule="evenodd"/>
<path d="M157.1 142l.2-.2h.3l.3 .2 .1 .4-.1 .5-.3 .2-.5-.2-.2-.5z" fill-rule="evenodd"/>
</g>
<path d="M146 59.2l4.6-2.6 .1 7.7-4.7-2.7z" fill="#fff"/>
<path d="M147.4 57.8l.3-.2 .3 .4-.3 .2zM147.6 57.3l.1 .5-.4 .8-.4-.2h1.2v.3l-.4-.5 .3-.2 .4 .7h-1.6zM148 58l.2-.1zM146 59.2l4.6-2.7zM146 61.6l4.7 2.8z" fill="#000"/>
<path d="M146 59.2v2.5M143.7 60.4h2.3M136.1 131.7v3.5" fill="none" stroke="#000" stroke-width=".21"/>
<path d="M147.6 57.7l.5 .8h-1z" fill="#000"/>
<path d="M132.6 130.5l3.5 2v1.8l-3.6 2.1z" fill="#fff"/>
<g fill="#000">
<path d="M132.3 106.6l.2 .1zM61.1 128.9l.1 .1zM66.6 125.8l.1 .2zM82.8 135.1h.2zM89.3 125.8l.2 .1zM96.5 135.5l.1 .1zM96.6 124.3l.1 .1zM132.6 130.4l3.6 2.1zM134.6 131.6l.3 .2-.1 .2-.3-.2zM134.4 131.5l.2 .1zM134.9 131.1l.6 1h-1.2l.3-.3h.6v.3l-.5-.6 .4-.2-.2 .5-.3-.2zM132.5 136.4l3.6-2.1z"/>
<path d="M136.1 132.5v1.9zM138.3 128.5a.63 .63 0 0 1 .7 0 .63 .63 0 0 1 .3 .6h-.2l-.1-.3-.3-.3-.5 .5 .1 .5 .3 .2 .3-.1 .2-.5h.2a.64 .64 0 0 1-.8 .7 .64 .64 0 0 1-.4-1zM139.1 129.1h.2zM139.3 133.5v.2zM139.8 133.5l.1 .2z"/>
</g>
<g fill="#000">
<path d="M134.9 131.4l.3 .5h-.6z"/>
<path d="M138.2 128.7l.3-.2h.3l.2 .2 .2 .4-.2 .4-.2 .2h-.3l-.3-.2-.1-.4z" fill-rule="evenodd"/>
</g>
<g fill="none" stroke="#000" stroke-width=".21">
<path d="M127.6 115v9.6M132.4 106.7v24.1M61.2 129v13.7M66.7 125.9h23M82.9 135.1v7.6M89.4 125.9v6.5M96.5 135.6v7M96.7 124.4h18.2M127.5 124.6h17.3M136.1 133.6h3.2M138.5 129.2h5.5M139.9 133.6h13.8"/>
<path d="M143.9 129.2v2.1"/>
</g>
<g font-size="4.9">
<text x="16.1" y="30.1">Schematic Diagram</text>
<text x="16.1" y="158">Absolute Maximum Ratings</text>
<text x="16.1" y="227.9">Thermal Data</text>
</g>
<g font-size="3.5">
<text x="16.1" y="36.3">(One Section Only)</text>
<text x="18.2" y="165.5">Parameter</text>
<text x="93.9" y="165.5">Symbol</text>
<text x="116.9" y="165.5">LM324/LM324A</text>
<text x="147.7" y="165.5">LM2902/LM2902A</text>
<text x="183" y="165.5">Unit</text>
<text x="18.2" y="171.2">Power Supply Voltage</text>
<text x="96.9" y="171.2">VCC</text>
<text x="122.2" y="171.2">±16 or 32</text>
<text x="155" y="171.2">±13 or 26</text>
<text x="185.3" y="171.2">V</text>
<text x="18.2" y="176.8">Differential Input Voltage</text>
<text x="94.1" y="176.8">VI(DIFF)</text>
<text x="127.7" y="176.8">32</text>
<text x="160.5" y="176.8">26</text>
<text x="185.3" y="176.8">V</text>
<text x="18.2" y="182.5">Input Voltage</text>
<text x="98.7" y="182.5">VI</text>
<text x="121.2" y="182.5">-0.3 to +32</text>
<text x="153.9" y="182.5">-0.3 to +26</text>
<text x="185.3" y="182.5">V</text>
<text x="18.2" y="188.1">Output Short Circuit to GND</text>
<text x="99.7" y="190.2">-</text>
<text x="120.8" y="190.2">Continuous</text>
<text x="153.5" y="190.2">Continuous</text>
<text x="185.9" y="190.2">-</text>
<text x="18.2" y="192.4">Vcc≤15V, TA=25°C(one Amp)</text>
<text x="18.2" y="202.2">14-DIP</text>
<text x="18.2" y="198">Power Dissipation, TA=25°C</text>
<text x="98" y="202.2">PD</text>
<text x="125.8" y="202.2">1310</text>
<text x="158.5" y="202.2">1310</text>
<text x="183.3" y="202.2">mW</text>
<text x="18.2" y="206.5">14-SOP</text>
<text x="126.7" y="206.5">640</text>
<text x="159.5" y="206.5">640</text>
<text x="18.2" y="212.1">Operating Temperature Range</text>
<text x="95.8" y="212.1">TOPR</text>
<text x="123.7" y="212.1">0 ~ +70</text>
<text x="154.9" y="212.1">-40 ~ +85</text>
<text x="184.9" y="212.1">°C</text>
<text x="18.2" y="217.8">Storage Temperature Range</text>
<text x="96" y="217.8">TSTG</text>
<text x="121.1" y="217.8">-65 ~ +150</text>
<text x="153.9" y="217.8">-65 ~ +150</text>
<text x="184.9" y="217.8">°C</text>
<text x="18.2" y="235.4">Parameter</text>
<text x="108.3" y="235.4">Symbol</text>
<text x="145.4" y="235.4">Value</text>
<text x="178.3" y="235.4">Unit</text>
<text x="18.2" y="241">Thermal Resistance Junction-Ambient Max.</text>
<text x="18.2" y="245.3">14-DIP</text>
<text x="111.1" y="245.3">Rθja</text>
<text x="148.1" y="245.3">95</text>
<text x="177.6" y="245.3">°C/W</text>
<text x="18.2" y="249.5">14-SOP</text>
<text x="147.1" y="249.5">195</text>
<text x="16.1" y="283.1">2</text>
</g>
<g font-size="2.8">
<text x="16.1" y="19.2">LM324/LM324A, LM2902/LM2902A</text>
<text x="23.3" y="49.9">VCC</text>
<text x="47.3" y="59.6">Q5</text>
<text x="60.6" y="59.5">Q6</text>
<text x="132.9" y="59.3">Q12</text>
<text x="148.4" y="60.9">Q17</text>
<text x="162.2" y="69">Q19</text>
<text x="169.8" y="84.3">Q20</text>
<text x="79.1" y="93.5">Q2</text>
<text x="96.6" y="92.3">Q3</text>
<text x="165.8" y="92.4">R1</text>
<text x="50.8" y="99.2">IN(-)</text>
<text x="68.6" y="101.6">Q1</text>
<text x="103.8" y="99">Q4</text>
<text x="128" y="97">C1</text>
<text x="150.9" y="98.5">Q18</text>
<text x="174.5" y="108">R2</text>
<text x="50.9" y="112.2">IN(+)</text>
<text x="125.6" y="113.4">Q11</text>
<text x="178" y="113.9">OUTPUT</text>
<text x="117" y="125.5">Q10</text>
<text x="148.7" y="125.5">Q15</text>
<text x="169.1" y="120.6">Q21</text>
<text x="58.5" y="127.3">Q7</text>
<text x="81.9" y="133.3">Q8</text>
<text x="94.4" y="133.5">Q9</text>
<text x="129.3" y="134.4">Q13</text>
<text x="144.1" y="132.9">Q14</text>
<text x="155.2" y="134.4">Q16</text>
<text x="21.2" y="143.6">GND</text>
</g>
</svg>
